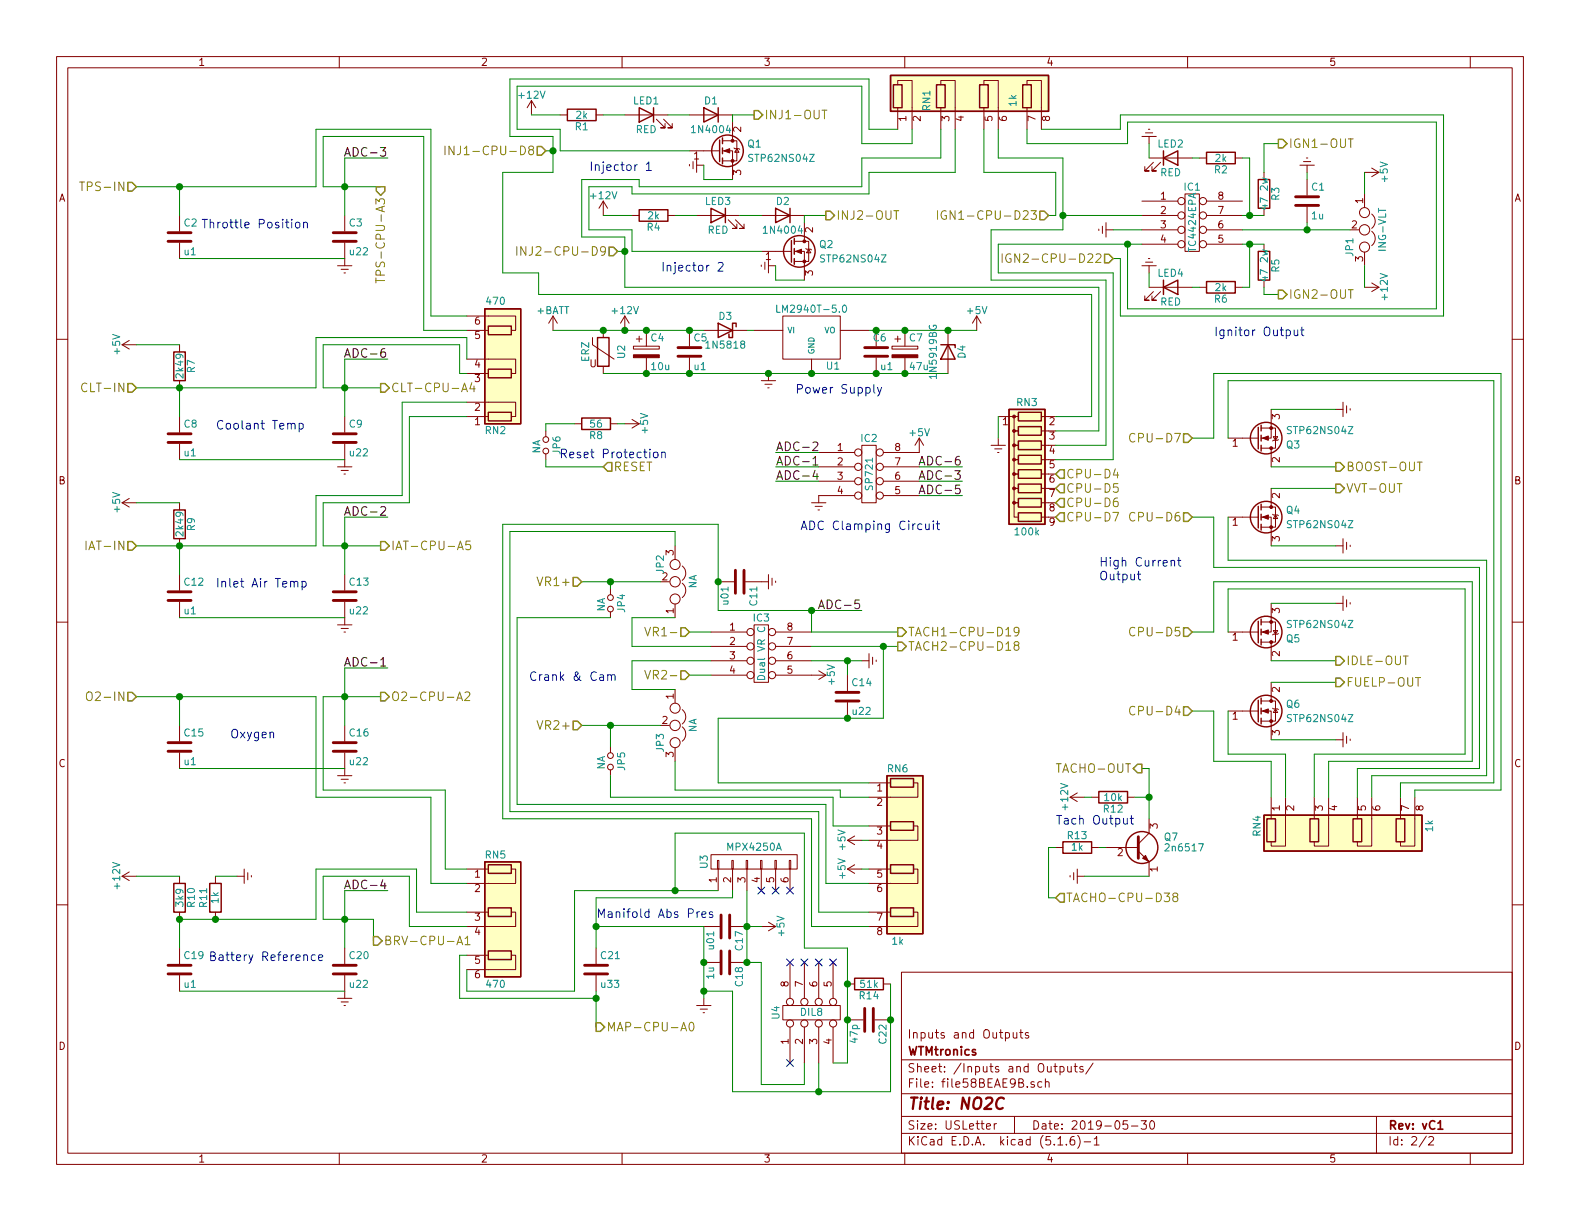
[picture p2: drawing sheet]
<svg xmlns="http://www.w3.org/2000/svg" width="279mm" height="216mm" viewBox="0 0 279 216" stroke-linecap="round" stroke-linejoin="round" font-family="sans-serif">
<g fill="none" stroke="#840000" stroke-width=".18">
<path d="M10 10h259.4v195.9h-259.4zM12 12h255.4v191.9h-255.4zM60 10v2M94 17.8l-.8 1.3M94 17.8v2.5M94 17.8l.7 1.3M110 10v2M158.7 15v-.8h2.6v8.7M158.7 19.1v3.8M160 10v2M166.4 15v-.8h2.5v8.7M166.4 19.1v3.8"/>
<path d="M174 15v-.8h2.5v8.7M174 19.1v3.8M181.6 15v-.8h2.5v8.7M181.6 19.1v3.8M210 10v2M260 10v2M31.7 38.1v2.8M61 38.1v2.8M99.1 20.3h1.2M105.4 20.3h1.3M106.7 35.6l-.8 1.2M106.7 35.6v2.5"/>
<path d="M106.7 35.6l.7 1.2M110.5 20.3h7.6M111.8 38.1h1.2M116.1 21.1l1.5 1.5h-.8h.8v-.8M117.3 21.1l1.6 1.5h-.8h.8v-.8M118.1 38.1h1.3M121.9 29.1v.2M121.9 20.3h7.6M121.9 26.7h5.4M122.6 28.6v1.2M123.2 29.2h1.3M123.2 27.9v2.6"/>
<path d="M123.2 38.1h7.6M127.8 26.7h1.7v5.1M127.8 24.9h2.5v3.5h-2.5M128.8 38.9l1.5 1.5h-.8h.8v-.8M129.5 21.6v3.3M129.8 26.2l.1 .1h.8l.1 .1M130 38.9l1.6 1.5h-.8h.8v-.8M130.3 26.3l.4 .6h-.8zM134.6 38.1h7.6M142.2 39.4v3.3M195.6 39.4v2.5M201.9 38.1h6.4"/>
<path d="M201.9 35.6h6.4M201.9 24.1h2.6M202.6 23.5h1.2M203.1 22.9h.2M203.2 24.1v1.3M203.2 27.9h7.6M204 28.7l-1.6 1.5h.8h-.8v-.7M205.2 28.7l-1.5 1.5h.8h-.8v-.7M209.5 34.3h2.6v10.2h-2.6zM212.1 27.9h1.3M213.4 38.1h6.3M213.4 35.6h6.3"/>
<path d="M218.4 27.9h1.3M223.5 30.5v1.3M223.5 36.8v1.3M229.9 29.2h2.5M230.5 28.6h1.3M231 27.9h.3M231.1 29.2v1.3M231.1 31.8v2.7M231.1 36.6v2.8M241.3 30.5h2.5M241.3 34.3v2.4M242.6 37.8a1.62 1.62 0 0 1 0 2.6"/>
<path d="M242.6 29.7l1.2 .8M243.8 30.5l-1.2 .7M10 60h2M31.7 42.9v2.8M59.7 47h2.5M60.3 47.6h1.3M60.8 48.3h.3M61 42.9v4.1M82.5 55.9h8.7v2.5h-.8M82.5 58.4h3.9M97.8 55.9l-.8 1.3M97.8 55.9v2.5"/>
<path d="M97.8 55.9l.8 1.3M104.8 59.7v1.3l3.8 2.5M106.7 58.4v1.3M110.5 55.9l-.8 1.3M110.5 55.9v2.5M110.5 55.9l.8 1.3M112.5 59.9h1M113 59.4v1.1M114.3 58.4v2.8M121.9 58.4v2.8M124.5 58.4h7.6M133.3 58.4h5.1"/>
<path d="M134.6 44.5h5.4M134.6 46.9v.2M135.3 46.4v1.2M135.9 47h1.3M135.9 45.7v2.6M138.4 55.9h10.2v7.6h-10.2zM140.5 44.5h1.7v5M140.5 42.7h2.5v3.5h-2.5M142.5 43.9l.1 .2h.8l.1 .1M143 44.1l.4 .6h-.8zM148.6 58.4h5.1M154.9 58.4v2.8"/>
<path d="M158.2 59.9h1.1M158.7 59.4v1.1M160 58.4v2.8M167.6 58.4v7.6M172.7 55.9l-.7 1.3M172.7 55.9v2.5M172.7 55.9l.8 1.3M194.3 40.5v.3M194.9 40v1.3M195.6 40.6h1.2M201.9 47h2.6M201.9 40.6h6.4"/>
<path d="M201.9 43.2h6.4M202.6 46.4h1.2M203.1 45.7h.2M203.2 47v1.3M203.2 50.8h7.6M204 51.6l-1.6 1.5h.8h-.8v-.8M205.2 51.6l-1.5 1.5h.8h-.8v-.8M212.1 50.8h1.3M213.4 40.6h6.3M213.4 43.2h6.3M218.4 50.8h1.3M223.5 43.2v1.3"/>
<path d="M223.5 49.5v1.3M241.3 50.8h2.5M241.3 44.6v2.4M242.6 40.9a1.62 1.62 0 0 1 0 2.5M242.6 50l1.2 .8M243.8 50.8l-1.2 .8M267.4 60h2M21.6 61l1.3 .7M21.6 61h2.5M22.9 60.2l-1.3 .8M31.7 61v1.2M31.7 67.3v1.3"/>
<path d="M31.7 73.7v2.8M31.7 78.5v2.8M61 73.7v2.8M61 78.5v4.1M82.5 71.1h8.7v2.6h-.8M82.5 63.5h8.7v2.5h-.8M82.5 73.7h3.9M82.5 66h3.9M96.5 76.2v1M101.6 74.9h1.3M106.7 64.8v1.2M107.9 74.9h1.3"/>
<path d="M110.5 74.9h2.5M111.8 74.2l1.2 .7M112 61.2h4.6v.5h-4.6zM113 74.9l-1.2 .8M114.3 63.2v2.8M121.9 63.2v2.8M134.6 67.3h2.6M135.3 67.9h1.2M135.8 68.6h.2M135.9 66v1.3M143.5 63.5v2.5M152.4 78.7h2.5v10.2h-2.5z"/>
<path d="M154.9 63.2v2.8M157.7 61.2h4.6v.5h-4.6zM160 63.2v2.8M162.6 77.5v2.5h-6.4M162.6 77.5l-.8 1.2M162.6 77.5l.7 1.2M175.3 78.7h2.5M175.9 79.4h1.3M176.5 77.5v1.2M176.5 73.7h2.6M180.1 73.7h-.8v2.5h.8h-.8v2.5h.8h-.8v2.6h.8h-.8v2.5h.8h-.8v2.6h.8h-.8v2.5h.8h-.8v2.5h.8M184.1 78.7h1.3"/>
<path d="M184.1 76.2h1.3M184.1 73.7h1.3M217.2 77.5h5.3M223 75.7h2.6v3.5h-2.6M224.8 72.4v5.1h-1.8M224.8 79.2v3.4M225.2 77.2h.7l-.3 .7zM226.1 77.7l-.2 .2h-.7l-.2 .1M236.2 72.4h1.3M237.5 71.1v2.6M238.1 71.8v1.2M238.8 72.3v.2"/>
<path d="M21.6 88.9h2.5M21.6 88.9l1.3 .8M22.9 88.1l-1.3 .8M31.7 88.9v1.3M31.7 95.3v1.2M59.7 82.6h2.5M60.3 83.2h1.3M60.8 83.8h.3M96.5 80.3v1M119.4 96.5v2.4M143.5 88.9h2.5M144.1 89.5h1.3"/>
<path d="M144.7 90.2h.2M144.8 80h6.3M144.8 82.6h6.3M144.8 85.1h6.3M151.1 87.6h-6.3v1.3M156.2 82.6h6.4M156.2 85.1h6.4M156.2 87.6h6.4M176.4 80h.3M184.1 88.9h1.3M184.1 91.4h1.3M184.1 83.8h1.3"/>
<path d="M184.1 81.3h1.3M184.1 86.4h1.3M217.2 91.4h5.3M223 91.4h1.8v5.1M223 89.7h2.6v3.5h-2.6M224.8 86.4v3.3M225 90.9l.2 .2h.7l.2 .1M225.6 91.1l.3 .6h-.7zM236.2 96.5h1.3M237.5 95.3v2.5M238.1 95.9v1.3M238.8 96.4v.2"/>
<path d="M10 110h2M31.7 101.6v2.8M31.7 106.4v2.8M59.7 110.5h2.5M60.3 111.1h1.3M60.8 111.8h.3M61 101.6v2.8M61 106.4v4.1M107.9 104.1v1.1M107.9 108.2v1M119.4 106.8v2.4M120.6 103.1a1.62 1.62 0 0 1 0 2.6"/>
<path d="M120.6 100.1a1.62 1.62 0 0 1 0 2.5M125.7 111.8h6.4M125.7 114.3h6.4M125.7 116.8h6.4M125.7 119.4h6.4M127 102.9h2.8M131.8 102.9h4.1M133.3 110.5h2.6v10.2h-2.6zM135.9 101.6v2.5M136.5 102.2v1.3M137.2 111.8h6.3M137.2 114.3h6.3"/>
<path d="M137.2 116.8h6.3M137.2 119.4h8.8M137.2 102.7v.3M144.8 118.6l1.2 .8M146 119.4l-1.2 .7M149.9 119.4v2.8M152.4 116.8h1.3M153.7 115.6v2.5M154.3 116.2v1.3M154.9 116.7v.3M217.2 111.8h5.3M223 110h2.6v3.5h-2.6"/>
<path d="M224.8 106.7v5.1h-1.8M224.8 113.5v3.3M225.2 111.5h.7l-.3 .6zM226.1 112l-.2 .1h-.7l-.2 .2M236.2 106.7h1.3M237.5 105.4v2.6M238.1 106v1.3M238.8 106.6v.2M267.4 110h2M31.7 128.3v2.8M31.7 133.1v2.8M59.7 137.2h2.5"/>
<path d="M60.3 137.8h1.3M60.8 138.4h.3M61 128.3v2.8M61 133.1v4.1M107.9 132.1v1M107.9 136.1v1.1M119.4 121.9v2.4M119.4 132.2v2.4M120.6 125.5a1.62 1.62 0 0 1 0 2.5M120.6 128.5a1.62 1.62 0 0 1 0 2.6M149.9 124.2v2.8M153.7 138.4h3.8"/>
<path d="M161.5 138.4h.8v2.6h-8.6M217.2 125.7h5.3M223 125.7h1.8v5.1M223 124h2.6v3.5h-2.6M224.8 120.7v3.3M225 125.2l.2 .1h.7l.2 .2M225.6 125.3l.3 .7h-.7zM236.2 130.8h1.3M237.5 129.5v2.6M238.1 130.2v1.2M238.8 130.7v.2M10 160h2"/>
<path d="M21.6 154.9h2.5M21.6 154.9l1.3 .8M22.9 154.2l-1.3 .7M31.7 154.9v1.3M38.1 154.9v1.3M41.9 154.9h1.3M43.2 153.7v2.5M43.8 154.3v1.3M44.4 154.8v.3M82.5 153.7h3.9M90.4 153.7h.8v2.5h-8.7M125.7 151.1h15.3v2.6h-15.3z"/>
<path d="M126.9 152.1h.2v1.6h-.2zM127 153.7v3.8M129.4 152.1h.3v1.6h-.3zM129.5 153.7v3.8M132 152.1h.2v1.6h-.2zM132.1 153.7v3.8M134.5 152.1h.2v1.6h-.2zM134.6 153.7v3.8M137 152.1h.3v1.6h-.3zM137.2 153.7v3.8M139.6 152.1h.2v1.6h-.2zM139.7 153.7v3.8"/>
<path d="M149.9 153.7l1.2 .7M149.9 153.7h2.5M149.9 148.6l1.2 .8M149.9 148.6h2.5M151.1 152.9l-1.2 .8M151.1 147.8l-1.2 .8M153.7 153.7h3.8M153.7 146.1h3.8M161.5 146.1h.8v2.5h-8.6M161.5 153.7h.8v2.5h-8.6M186.7 149.9h1.3M189.2 141h2.6"/>
<path d="M189.2 154.8v.3M189.2 141l1.3 .7M189.9 154.3v1.3M190.5 154.9h1.3M190.5 153.7v2.5M190.5 140.2l-1.3 .8M193 141h1.3M193 149.9h1.3M195.6 149.9h5.7M199.4 141h1.3M201.3 150.5l1.9 1.9v2.5M202.6 151.8l.5 .5"/>
<path d="M203.2 144.8v2.5l-1.9 1.9M224.8 141v3.8M227.3 141v8.6h-2.5v-.8M232.4 141v3.8M234.9 141v8.6h-2.5v-.8M240 141v3.8M242.6 141v8.6h-2.6v-.8M247.6 141v3.8M250.2 141v8.6h-2.6v-.8M267.4 160h2M31.7 161.3v1.3M31.7 167.6v2.8"/>
<path d="M31.7 172.5v2.8M38.1 161.3v1.3M59.7 176.5h2.5M60.3 177.2h1.3M60.8 177.8h.3M61 167.6v2.8M61 172.5v4M82.5 161.3h3.9M82.5 168.9h3.9M90.4 161.3h.8v2.5h-8.7M90.4 168.9h.8v2.6h-8.7M105.4 167.6v2.8"/>
<path d="M105.4 172.5v2.8M123.2 177.8h2.5M123.8 178.4h1.3M124.3 179.1h.3M124.5 163.8h2.8M124.5 170.2h2.8M124.5 176.5v1.3M129.3 163.8h2.8M129.3 170.2h2.8M134.6 163.8h2.6M135.9 163.1l1.3 .7M137.2 163.8l-1.3 .8"/>
<path d="M138.4 177.8h10.2v2.5h-10.2zM139.7 170.2v6.3M142.2 170.2v6.3M144.8 170.2v6.3M147.3 170.2v6.3M149.9 174h1.2M153.7 161.3h3.8M156.2 174h1.3M159.4 171.9h108v32h-108zM161.5 161.3h.8v2.5h-8.6M139.7 181.6v6.4M142.2 181.6v6.4"/>
<path d="M144.8 181.6v6.4M147.3 181.6v6.4M149.9 180.3h2.8M154.7 180.3h2.8M159.4 197.4h108M159.4 193.4h108M159.4 187.4h108M174.4 199.2l.8-.2-.1-.2-.4-.1-.3 .2 .1 .7h.6M175.8 198.7v1M176.2 198.7l-.3 .1-.1 .2M179.2 182.6v.9l.4 .1 .2-.2M179.4 197.4v3"/>
<path d="M179.8 182.6v1M180.3 182.6h.6M180.5 182.1v1.3l.4 .2M181.9 182.7l-.4-.1-.2 .2 .1 .2 .5 .1v.4h-.6M182.9 191.3a.37 .37 0 0 0-.6 .2l.1 .2 .5 .1 .1 .2-.3 .3-.4-.1M184.2 191.3h-.4l-.3 .2 .1 .6 .2 .2 .4-.1M184.9 191.4v-.1a.37 .37 0 0 1 .6 .2v.8M184.9 190.8v1.5M186.4 188.6h.5M186.6 188.1v1.3l.3 .2M187.5 188.6h.4l.3 .2-.1 .6-.2 .2-.4-.1M187.5 188.6v1.5"/>
<path d="M188.8 188.6l.1 .9 .3 .1 .2-.2M189.4 188.6v1M189.9 188.6h.6M190.1 188.1v1.3l.4 .2M191.5 188.6a.37 .37 0 0 0-.6 .2l.1 .2 .5 .1 .1 .2-.2 .3-.5-.1M193.3 188l-1.3 1.9M199.4 198.2h-.7l-.1 .7 .2-.1h.5l.1 .2v.5l-.2 .2-.6-.2M200.1 199.1h1.1M201.8 198.2h.9l-.5 .6 .5 .1v.6l-.3 .2-.6-.2M203.5 198.2h.2a.8 .8 0 0 1 .5 .7 .8 .8 0 0 1-.5 .8 1 1 0 0 1-.2-1.5zM243.4 197.4v6.5M60 203.9v2"/>
<path d="M110 203.9v2M159.4 200.4h108M160 203.9v2M187.1 202.5h.8M188.6 202.3v.2M189.9 201a.59 .59 0 0 0-.7 .6v.6l.2 .2 .4 .1 .2-.2 .1-.5-.2-.2-.4-.1-.3 .3M190.6 200.8a1.71 1.71 0 0 1 0 2.2M191.7 201.9h1.2M193.5 201.4l.4-.4v1.5M193.5 202.5h.9M210 203.9v2M252.2 200.9l-1.2 1.9"/>
<path d="M252.7 201.1l.2-.1h.3l.3 .4-.9 1.1h.9M260 203.9v2"/>
<circle cx="208.9" cy="35.6" r=".63"/>
<circle cx="208.9" cy="38.1" r=".63"/>
<circle cx="212.7" cy="38.1" r=".63"/>
<circle cx="212.7" cy="35.6" r=".63"/>
<circle cx="241.3" cy="37.6" r=".89"/>
<circle cx="208.9" cy="40.6" r=".63"/>
<circle cx="208.9" cy="43.2" r=".63"/>
<circle cx="212.7" cy="43.2" r=".63"/>
<circle cx="212.7" cy="40.6" r=".63"/>
<circle cx="241.3" cy="40.6" r=".91"/>
<circle cx="241.3" cy="43.7" r=".89"/>
<circle cx="96.5" cy="79.8" r=".51"/>
<circle cx="96.5" cy="77.7" r=".51"/>
<circle cx="119.4" cy="99.8" r=".89"/>
<circle cx="151.8" cy="85.1" r=".63"/>
<circle cx="151.8" cy="87.6" r=".63"/>
<circle cx="151.8" cy="80" r=".63"/>
<circle cx="151.8" cy="82.5" r=".63"/>
<circle cx="155.6" cy="87.6" r=".63"/>
<circle cx="155.6" cy="82.5" r=".63"/>
<circle cx="155.6" cy="80" r=".63"/>
<circle cx="155.6" cy="85.1" r=".63"/>
<circle cx="108" cy="105.7" r=".51"/>
<circle cx="108" cy="107.7" r=".51"/>
<circle cx="119.4" cy="102.9" r=".91"/>
<circle cx="119.4" cy="105.9" r=".89"/>
<circle cx="132.7" cy="111.8" r=".63"/>
<circle cx="132.7" cy="116.8" r=".63"/>
<circle cx="132.7" cy="119.4" r=".63"/>
<circle cx="132.7" cy="114.3" r=".63"/>
<circle cx="136.5" cy="111.8" r=".63"/>
<circle cx="136.5" cy="114.3" r=".63"/>
<circle cx="136.5" cy="116.8" r=".63"/>
<circle cx="136.5" cy="119.4" r=".63"/>
<circle cx="108" cy="133.6" r=".51"/>
<circle cx="108" cy="135.6" r=".51"/>
<circle cx="119.4" cy="128.3" r=".91"/>
<circle cx="119.4" cy="131.3" r=".89"/>
<circle cx="119.4" cy="125.2" r=".89"/>
<circle cx="139.7" cy="177.2" r=".63"/>
<circle cx="142.2" cy="177.2" r=".63"/>
<circle cx="144.8" cy="177.2" r=".63"/>
<circle cx="147.3" cy="177.2" r=".63"/>
<circle cx="139.7" cy="181" r=".63"/>
<circle cx="142.2" cy="181" r=".63"/>
<circle cx="144.8" cy="181" r=".63"/>
<circle cx="147.3" cy="181" r=".63"/>
</g>
<path d="M254.3 198.6l.4-.4v1.5M254.3 199.7h.8" fill="none" stroke="#840000" stroke-width=".3"/>
<path d="M177.5 194.3a.88 .88 0 0 0-1 0 .88 .88 0 0 0-.4 .9 .71 .71 0 0 0 .4 .8 .71 .71 0 0 0 .8-.1" fill="none" stroke="#840000" stroke-width=".41"/>
<g fill="#ffffc2" stroke="#ffffc2" stroke-width=".18">
<path d="M157.5 13.3h27.9v6.4h-27.9z"/>
<path d="M223.5 144.1h28v6.4h-28z"/>
<path d="M178.4 72.4h6.4v20.3h-6.4z"/>
<path d="M156.8 137.2h6.4v27.9h-6.4z"/>
<path d="M85.7 152.4h6.4v20.3h-6.4z"/>
<path d="M85.7 54.6h6.4v20.3h-6.4z"/>
</g>
<g fill="none" stroke="#840000" stroke-width=".25">
<path d="M100.3 19.3h5.1v2h-5.1zM113 19.1l2.6 1.2-2.6 1.3zM115.6 19.1v2.5M124.5 19.1l2.5 1.2-2.5 1.3zM127 19.1v2.5M157.5 13.3h27.9v6.4h-27.9zM158 15h1.5v4.1h-1.5zM165.6 15h1.5v4.1h-1.5zM173.2 15h1.6v4.1h-1.6zM180.8 15h1.6v4.1h-1.6zM113 37.1h5.1v2h-5.1zM125.7 36.8l2.6 1.3-2.6 1.3z"/>
<path d="M127.3 24.8v3.8M127.8 24.4v1M127.8 26.2v1M127.8 27.9v1.1M128.3 36.8v2.6M137.2 36.8l2.5 1.3-2.5 1.3zM139.7 36.8v2.6M205.7 27.9l2.6-1.2v2.5zM205.7 26.7v2.5M213.4 26.9h5v2.1h-5zM222.5 31.8h2v5h-2zM85.7 54.6h6.4v20.3h-6.4z"/>
<path d="M86.4 57.7h4v1.5h-4zM105.7 59.7h2v5.1h-2zM127 57.2l2.5 1.2-2.5 1.3zM130.2 57.8v-.6h-.7v2.5h-.6v-.6M140 42.5v3.9M140.5 42.2v1M140.5 43.9v1.1M140.5 45.7v1M205.7 50.8l2.6-1.3v2.6zM205.7 49.5v2.6M213.4 49.8h5v2h-5zM222.5 44.5h2v5h-2z"/>
<path d="M30.7 62.2h2.1v5.1h-2.1zM86.4 65.3h4v1.5h-4zM86.4 72.9h4v1.5h-4zM102.9 73.9h5v2h-5zM166.4 61h2.5v.5M167.6 61l1.3 2.5h-2.5zM178.4 72.4h6.4v20.3h-6.4zM180.1 78h4v1.5h-4zM180.1 75.4h4v1.6h-4zM180.1 72.9h4v1.5h-4zM222.5 75.6v3.8M223 75.2v1"/>
<path d="M223 77v1M223 78.7v1.1M30.7 90.2h2.1v5.1h-2.1zM180.1 80.5h4v1.5h-4zM180.1 83.1h4v1.5h-4zM180.1 88.1h4v1.6h-4zM180.1 90.7h4v1.5h-4zM180.1 85.6h4v1.5h-4zM222.5 89.5v3.8M223 89.2v1M223 90.9v1M223 92.7v1"/>
<path d="M222.5 109.9v3.8M223 109.5v1M223 111.3v1M223 113v1M156.8 137.2h6.4v27.9h-6.4zM157.5 137.7h4v1.5h-4zM194.3 140h5.1v2h-5.1zM222.5 123.8v3.8M223 123.4v1.1M223 125.2v1M223 127v1M30.7 156.2h2.1v5.1h-2.1z"/>
<path d="M37.1 156.2h2v5.1h-2zM85.7 152.4h6.4v20.3h-6.4zM86.4 152.9h4v1.5h-4zM157.5 145.3h4v1.5h-4zM157.5 152.9h4v1.5h-4zM188 148.8h5v2.1h-5zM223.5 144.1h28v6.4h-28zM224 144.8h1.6v4h-1.6zM231.6 144.8h1.6v4h-1.6zM239.3 144.8h1.5v4h-1.5zM246.9 144.8h1.5v4h-1.5zM86.4 160.5h4v1.6h-4z"/>
<path d="M86.4 168.1h4v1.6h-4zM151.1 173h5.1v2h-5.1zM157.5 160.5h4v1.6h-4z"/>
<circle cx="128.7" cy="26.7" r="2.79"/>
<circle cx="141.4" cy="44.4" r="2.79"/>
<circle cx="223.9" cy="77.5" r="2.79"/>
<circle cx="223.9" cy="91.4" r="2.79"/>
<circle cx="223.9" cy="111.8" r="2.79"/>
<circle cx="223.9" cy="125.7" r="2.79"/>
<circle cx="201.9" cy="149.9" r="2.82"/>
</g>
<g fill="#840000" stroke="#840000" stroke-width=".18">
<path d="M128 26.7l1-.4v.8z"/>
<path d="M140.7 44.5l1-.4v.7z"/>
<path d="M157.7 62.7h4.6v.5h-4.6z"/>
<path d="M112 62.7h4.6v.5h-4.6z"/>
<path d="M202.1 151.8l.5-.5 .5 1z"/>
<path d="M223.3 125.7l1-.4v.8z"/>
<path d="M223.3 111.8l1-.4v.7z"/>
<path d="M223.3 91.4l1-.3v.7z"/>
<path d="M223.3 77.5l1-.4v.8z"/>
<circle cx="129.5" cy="28.4" r=".25"/>
<circle cx="129.5" cy="24.9" r=".25"/>
<circle cx="142.2" cy="46.2" r=".25"/>
<circle cx="142.2" cy="42.7" r=".25"/>
<circle cx="224.8" cy="127.5" r=".25"/>
<circle cx="224.8" cy="124" r=".25"/>
<circle cx="224.8" cy="110" r=".25"/>
<circle cx="224.8" cy="113.5" r=".25"/>
<circle cx="224.8" cy="93.2" r=".25"/>
<circle cx="224.8" cy="89.7" r=".25"/>
<circle cx="224.8" cy="75.7" r=".25"/>
<circle cx="224.8" cy="79.2" r=".25"/>
<circle cx="179.3" cy="81.3" r=".25"/>
<circle cx="179.3" cy="78.7" r=".25"/>
<circle cx="179.3" cy="76.2" r=".25"/>
<circle cx="179.3" cy="73.7" r=".25"/>
<circle cx="179.3" cy="83.8" r=".25"/>
<circle cx="179.3" cy="86.4" r=".25"/>
<circle cx="179.3" cy="88.9" r=".25"/>
</g>
<path d="M137.4 53.9v1.3h.6M149.1 54.1l.2-.2a.67 .67 0 0 1 .4 .7 .67 .67 0 0 1-.4 .6l-.3-.2v-.3zM134.1 110.9a.6 .6 0 0 0 .4 .8 .6 .6 0 0 0 .7-.5l-.1-.3" fill="none" stroke="#008484" stroke-width=".18"/>
<g fill="none" stroke="#840000" stroke-width=".51">
<path d="M229.1 36.3h4.1M229.1 34.8h4.1M29.7 42.7h4.1M29.7 41.1h4.1M58.9 42.7h4.1M58.9 41.1h4.1M29.7 78.2h4.1M29.7 76.7h4.1M58.9 78.2h4.1M58.9 76.7h4.1M119.9 63h4.1M119.9 61.5h4.1"/>
<path d="M152.9 63h4.1M152.9 61.5h4.1M29.7 106.2h4.1M29.7 104.6h4.1M58.9 106.2h4.1M58.9 104.6h4.1M130 100.8v4.1M131.6 100.8v4.1M29.7 132.8h4.1M29.7 131.3h4.1M58.9 132.8h4.1M58.9 131.3h4.1"/>
<path d="M147.8 124h4.1M147.8 122.4h4.1M201.3 148v3.8M29.7 172.2h4.1M29.7 170.7h4.1M58.9 172.2h4.1M58.9 170.7h4.1M103.4 172.2h4M103.4 170.7h4M127.5 161.8v4.1M127.5 168.1v4.1M129 161.8v4.1"/>
<path d="M129 168.1v4.1M152.9 178.3v4.1M154.4 178.3v4.1"/>
</g>
<g fill="none" stroke="#008400" stroke-width=".18">
<path d="M24.1 33h31.8v-10.1h20.3v33h6.3M31.7 33v5.1M67.3 33h-10.2v-8.9h17.8v34.3h7.6M68.6 27.9h-7.6v10.2M94 20.3h5.1M96.5 26.7h1.3M106.7 38.1h5.1M106.7 20.3h3.8M118.1 20.3h3.8M119.4 38.1h3.8M124.5 29.2v2.6h5M130.8 38.1h3.8"/>
<path d="M133.3 20.3h-3.8v1.3M146 38.1h-3.8v1.3M158.7 22.9h-5v-8.9h-63.5v10.1h7.6v6.4h-8.9v17.8h6.3v3.8h97.8v21.6h-6.3M161.3 22.9v2.5h-8.9v-10.2h-61v7.7h7.7v3.8h22.8M166.4 22.9v5h-14v5.1h-39.4v-1.2h-10.1v10.1h7.6v8.9h83.8v25.4h-7.6M168.9 22.9v7.6h-15.2v3.8h-41.9v-1.3h-7.7v7.6h7.7v3.9h22.8M174 22.9v7.6h12.7v7.6h-1.3M176.5 22.9v5h11.5v12.7h-12.7v8.9h20.3v29.2h-8.9M181.6 22.9v2.5h17.8v-3.8h54.6v33h-54.6v-11.4M184.1 22.9h14v-2.6h57.2v35.6h-57.2v-10.2h-1.3M188 38.1h13.9M203.2 25.4v2.5"/>
<path d="M210.8 27.9h1.3M219.7 27.9h1.3v10.2M219.7 38.1h3.8M226.1 25.4h-2.6v5.1M231.1 30.5v1.3M231.1 39.4v1.2M241.3 30.5v3.8M31.7 45.7h29.3M97.8 58.4h26.7M109.2 44.5h1.3M132.1 58.4h1.2M137.2 47v2.5h5"/>
<path d="M153.7 58.4h19M196.8 40.6h5.1M201.9 43.2h-25.4v5.1h20.3v33h-10.1M203.2 48.3v2.5M210.8 50.8h1.3M219.7 40.6h19.1M219.7 43.2h3.8M221 43.2v7.6h-1.3M223.5 50.8v1.3h2.6M241.3 47v3.8M24.1 61h7.6M31.7 68.6v5.1"/>
<path d="M68.6 63.5h-7.6v10.2M82.5 66h-1.2v-5h-24.2v7.6h10.2M82.5 71.1h-11.4v16.5h-15.2v8.9h-31.8M82.5 73.7h-10.1v15.2h-15.3v7.6h10.2M82.5 63.5v-3.8h-26.6v8.9h-31.8M101.6 74.9h-5.1v1.3M106.7 66h60.9M109.2 74.9h1.3M176.5 73.7v3.8M210.8 77.5h3.8v-11.5h50.8v73.7h-15.2v1.3M217.2 77.5v-10.2h47v71.1h-16.6v2.6M224.8 72.4h11.4"/>
<path d="M24.1 88.9h7.6M31.7 81.3h29.3M31.7 96.5v5.1M68.6 91.4h-7.6v10.2M96.5 81.3v1.3h10.2M119.4 96.5v-2.5h-29.2v49.5h54.6v17.8h8.9M137.2 82.6h7.6M137.2 85.1h7.6M137.2 80h7.6M162.6 82.6h7.6M162.6 85.1h7.6M162.6 87.6h7.6"/>
<path d="M210.8 91.4h3.8v8.9h47v35.6h-21.6v5.1M217.2 91.4v7.7h45.7v38.1h-20.3v3.8M224.8 82.6h11.4M224.8 96.5h11.4M224.8 86.4h11.4M31.7 109.2h29.3M68.6 118.1h-7.6v10.2M102.9 102.9h13.9M107.9 102.9v1.2M107.9 109.2h-16.5v33h54.6v14h7.7M119.4 109.2h-7.6v5.1h13.9M121.9 111.8h3.8"/>
<path d="M121.9 119.4h3.8M125.7 116.8h-13.9v5.1h7.6M143.5 108v3.8h15.2M143.5 116.8h8.9M143.5 114.3h15.2M149.9 116.8v2.6M152.4 108h-25.4v-15.3h-38.1v52.1h54.6v19h10.2M156.2 114.3v12.7h-29.2v11.4h26.7M210.8 111.8h3.8v-8.9h45.7v31.7h-25.4v6.4M217.2 111.8v-7.7h41.9v29.3h-26.7v7.6M224.8 116.8h11.4M224.8 106.7h11.4"/>
<path d="M24.1 123.2h31.8v17.8h20.3v15.2h6.3M31.7 135.9h29.3M31.7 123.2v5.1M67.3 123.2h-10.2v16.5h21.6v14h3.8M102.9 128.3h13.9M107.9 137.2v3.8h39.4v5.1h6.4M107.9 128.3v3.8M119.4 134.6v5.1h29.2v1.3h5.1M201.9 135.9h1.3v8.9M210.8 125.7h3.8v8.9h10.2v6.4M217.2 125.7v7.7h10.1v7.6M224.8 120.7h11.4"/>
<path d="M224.8 130.8h11.4M24.1 154.9h7.6M38.1 154.9h3.8M68.6 157.5h-7.6v10.1M119.4 157.5v-10.2h22.8v20.3h7.7v20.4h-2.6M127 157.5h-25.4v17.8h-19.1v-3.8M129.5 157.5v1.3h-24.1v8.8M132.1 157.5v12.7h2.5v21.6h7.6v-3.8M152.4 148.6h1.3M152.4 153.7h1.3M186.7 149.9h-1.3v8.9h1.3M191.8 141h1.2"/>
<path d="M191.8 154.9h11.4M194.3 149.9h1.3M200.7 141h2.5M31.7 175.3h29.3M82.5 161.3h-8.8v-7.6h-17.8v8.9h-24.2v5M82.5 163.8h-10.1v-8.9h-15.3v7.7h8.9v3.8M82.5 168.9h-1.2v7.6h24.1M105.4 175.3v6.3M105.4 163.8h19.1v12.7M132.1 163.8h2.5M157.5 174v19h-28v-17.7h-5M144.8 188v5"/>
</g>
<g fill="none" stroke="#848400" stroke-width=".18">
<path d="M145.4 19.5h.8M145.8 19.5v1.5M14.1 32.2h.8M14.5 32.2v1.5M78.7 25.8v1.6M80.3 25.8v1.6l-.9-1.6v1.6M81.4 25.8v1.1a.47 .47 0 0 1-.5 .5M158.1 37.3h.8M158.5 37.3v1.5M165.8 37.3v1.5M167.3 37.3a.71 .71 0 0 0-.9 .7 .71 .71 0 0 0 .9 .7l.1-.6h-.3M168.9 37.3v1.5l-.9-1.5v1.5"/>
<path d="M238.4 24.6h.9M238.9 24.6v1.5M66.5 49.1v.9M66.5 49.6h1.5M67.3 48.6l-.1-.7-.2-.1-.4 .1-.1 .2v.5h1.5M91.4 43.6v1.5M93 43.6v1.5l-.9-1.5v1.5M94.1 43.6v1.1a.47 .47 0 0 1-.5 .4M177.2 44.9v1.5M178.7 45a.71 .71 0 0 0-.9 .6 .71 .71 0 0 0 .9 .7l.1-.6h-.3M180.3 44.9v1.5l-.8-1.5v1.5M238.4 51.2h.9"/>
<path d="M238.9 51.2v1.6M15.4 67.9a.62 .62 0 0 0-.8 0 .62 .62 0 0 0-.2 .7 .56 .56 0 0 0 .3 .6 .56 .56 0 0 0 .7-.1M81.6 69.3l.5-1.6 .6 1.6M81.8 68.8h.7M83.4 67.7l-.3 1.1h.9M83.8 68.2v1.1M200.7 76.8a.62 .62 0 0 0-.8 0 .62 .62 0 0 0-.2 .7 .56 .56 0 0 0 .3 .6 .56 .56 0 0 0 .7-.1M15.2 95.7v1.5M80.9 97.2l.5-1.5 .5 1.5M81.1 96.8h.7M83.2 95.7h-.8v.7l.2-.1h.5l.1 .2v.6l-.3 .1h-.3l-.2-.1M196.8 90.6h1l-.6 1.5"/>
<path d="M197.2 82.9l-.3 1.1h.9M197.6 88.1a.62 .62 0 0 0-.7 .6l.1 .7a.48 .48 0 0 0 .7 0v-.5l-.1-.2-.4-.1-.3 .3M197.6 83.5v1M197.7 85.5h-.7l-.1 .7 .2-.1 .5 .1 .1 .2v.5l-.2 .1h-.4l-.2-.1M200.7 90.7a.62 .62 0 0 0-.8 0 .62 .62 0 0 0-.2 .8 .56 .56 0 0 0 .3 .6 .56 .56 0 0 0 .7-.1M250.6 81.7h.9M95 102l.5 1.6 .5-1.6M114 118.5l.5 1.6 .5-1.6M114 110.9l.5 1.5 .5-1.5M177.9 111.4l.4-.5v1.5M177.9 113.9l.4-.4v1.5M177.9 112.4h.8"/>
<path d="M177.9 115h.8M179.6 114.1l-.3-.3 .1-.2 .2-.1 .5 .1v.4l-.6 .2-.2 .2 .2 .5h.5a.48 .48 0 0 0-.1-.8M180.2 111.6l-.3 .3-.4-.1-.2-.2 .2-.6 .4-.1 .2 .1a1.06 1.06 0 0 1-.3 1.4h-.3M200.7 111a.62 .62 0 0 0-.8 .1 .62 .62 0 0 0-.2 .7 .56 .56 0 0 0 .3 .6 .56 .56 0 0 0 .7-.1M248.2 116h.8M250.3 119.8h.9M250.8 119.8v1.5M15.4 122.6a.53 .53 0 0 1 .8 0 1.04 1.04 0 0 1-.2 1.3 .53 .53 0 0 1-.7-.5zM80.8 123.9l.5-1.5 .5 1.5M80.9 123.4h.7M82.2 122.5l.6-.1 .2 .1 .1 .3-1 1.1h1M95 127.4l.5 1.6 .5-1.6"/>
<path d="M200.7 125a.62 .62 0 0 0-.8 0 .62 .62 0 0 0-.2 .8 .56 .56 0 0 0 .3 .5 .56 .56 0 0 0 .7 0M205.9 157.9h.9l-.5 .6 .5 .1v.7l-.3 .1h-.4l-.2-.1M207.7 158.5l-.3-.2 .1-.3 .2-.1 .5 .1 .1 .3-.2 .2-.6 .1a.48 .48 0 0 0 0 .8 .48 .48 0 0 0 .7-.1 .48 .48 0 0 0-.1-.7l-.1-.1M80.8 167.1l.5-1.6 .5 1.6M80.9 166.6h.8M82.2 166l.5-.5v1.6M82.2 167.1h.9M120.4 182.3l.5-1.5 .5 1.5M120.5 181.9h.8M122 180.9l.2-.1a.81 .81 0 0 1 .4 1.3l-.2 .2a.84 .84 0 0 1-.4-1.4z"/>
</g>
<g fill="none" stroke="#848400" stroke-width=".25">
<path d="M133.3 19.6h.8l.8 .7-.8 .8h-.8zM22.6 32.3h.8l.7 .7-.7 .8h-.8zM66.5 33h1.6v.8l-.8 .7-.8-.7zM95 25.9h.8l.7 .8-.7 .7h-.8zM146 37.3h.8l.8 .8-.8 .8h-.8zM183.9 37.3h.8l.7 .8-.7 .8h-.8zM226.1 24.6h.7l.8 .8-.8 .8h-.7zM107.7 43.7h.8l.7 .8-.7 .7h-.8zM195.3 45h.8l.7 .7-.7 .8h-.8zM226.1 51.3h.7l.8 .8-.8 .7h-.7zM22.6 67.8h.8l.7 .8-.7 .7h-.8zM67.3 67.8h.8l.7 .8-.7 .7h-.8z"/>
<path d="M209.3 76.7h.8l.7 .8-.7 .7h-.8zM22.6 95.8h.8l.7 .7-.7 .8h-.8zM67.3 95.8h.8l.7 .7-.7 .8h-.8zM107.4 81.8h.8v1.5h-.8l-.7-.7zM186.7 91.4l.8-.7h.7v1.5h-.7zM186.7 83.8l.8-.7h.7v1.5h-.7zM187.5 88.1h.7v1.6h-.7l-.8-.8zM187.5 85.6h.7v1.5h-.7l-.8-.7zM209.3 90.7h.8l.7 .7-.7 .8h-.8zM236.2 81.8h.8l.7 .8-.7 .7h-.8zM236.2 85.6h.8l.7 .8-.7 .7h-.8zM101.3 102.1h.8l.8 .8-.8 .7h-.8z"/>
<path d="M120.4 118.6h.8l.7 .8-.7 .7h-.8zM120.4 111h.8l.7 .8-.7 .7h-.8zM158.7 111h.8l.8 .8-.8 .7h-.8zM158.7 113.5h.8l.8 .8-.8 .8h-.8zM209.3 111h.8l.7 .8-.7 .7h-.8zM236.2 116.1h.8l.7 .7-.7 .8h-.8zM236.2 119.9h.8l.7 .8-.7 .7h-.8zM22.6 122.4h.8l.7 .8-.7 .8h-.8zM67.3 122.4h.8l.7 .8-.7 .8h-.8zM101.3 127.5h.8l.8 .8-.8 .7h-.8zM201.2 135.1h.7v1.6h-.7l-.8-.8zM209.3 125h.8l.7 .7-.7 .8h-.8z"/>
<path d="M187.5 158h.7v1.5h-.7l-.8-.7zM66 165.6h.8l.8 .8-.8 .7h-.8zM105.4 180.8h.8l.7 .8-.7 .8h-.8z"/>
</g>
<g fill="none" stroke="#000" stroke-width=".18">
<path d="M60.9 27.6l.5-1.5 .6 1.5M61.1 27.2h.7M60.9 63.2l.5-1.6 .6 1.6M61.1 62.7h.7M143.8 78.3l.5-.1 .3 .1v.3l-.9 1.1h.9M60.9 91.1l.5-1.5 .6 1.5M61.1 90.7h.7M143.8 81.1l.4-.4v1.5M143.8 82.2h.8M144.1 83.2l-.3 1.1h.9M144.5 83.7v1.1M162.5 84.8l.5-1.6 .6 1.6"/>
<path d="M162.5 82.2l.5-1.5 .6 1.5M162.5 87.3l.5-1.5 .6 1.5M162.7 84.3h.7M162.7 81.8h.7M162.7 86.9h.7M60.9 117.8l.5-1.5 .6 1.5M61.1 117.3h.7M144.8 107.6l.5-1.5 .5 1.5M144.9 107.2h.7M60.9 157.1l.5-1.5 .6 1.5M61.1 156.7h.7"/>
</g>
<g fill="none" stroke="#0000c2" stroke-width=".18">
<path d="M51.6 38.8v.1M51.6 39.3v1M52.3 39.4l.2-.1 .5 .1v.6l-.1 .2-.4 .1-.2-.1zM53.7 39.4h.1a.37 .37 0 0 1 .6 .1v.8M53.7 39.3v1M114.3 29.1l.4-.5v1.5M114.3 30.1h.9M127 46.5l.6-.1 .2 .1 .1 .3-1 1.1h1M227.5 58.4l.4-.1 .3 .3v.5l-.2 .2h-.5M228.9 58.3v1l.4 .1 .2-.2M229.5 58.3v1.1M230 58.3h.6"/>
<path d="M230.2 57.8v1.3l.4 .3M51.5 75.1a.36 .36 0 0 1 .3-.3 .36 .36 0 0 1 .4 .3v.8M52.9 74.9h.4l.3 .2v.5l-.1 .2h-.6M52.9 74.9v1.5M141 68.8l.8-.1 .1-.2-.1-.4-.2-.1h-.6v1.5M99.3 80.2l.7-.1 .2-.2-.1-.3-.2-.2h-.6v1.5M99.7 80.2l.5 .7M117 80.1l.2-.2 .4 .1 .1 .9M141.7 93.6l.5-1.5 .5 1.5M141.8 93.2h.7M143.2 92.1a.77 .77 0 0 1 .9 .8 .77 .77 0 0 1-.9 .7zM165.6 92.6h.5"/>
<path d="M165.8 92.1v1.3v.2h.3M207.1 99.2l.2-.1 .3 .1 .1 .9M207.1 99.1v1M208.2 99.1h.6M208.5 98.6v1.3l.3 .2M51.4 102.9l.2-.1 .3 .1 .1 .9M52 103a.36 .36 0 0 1 .3-.2 .36 .36 0 0 1 .4 .2v.8M53.4 102.9l.4-.1 .3 .3v.4l-.1 .2h-.6M53.4 102.8v1.5M94.8 118.9a.62 .62 0 0 0-.8 0 .62 .62 0 0 0-.2 .8 .56 .56 0 0 0 .3 .5 .56 .56 0 0 0 .7 0M201.1 101.5h.6M201.3 101v1.3l.4 .2"/>
<path d="M186.9 144.2h.8M187.3 144.2v1.5M55.8 168.9l-.5-.1-.3 .3v.4l.2 .3h.6M56.3 169.3l.8-.1-.1-.3-.4-.1-.3 .2 .1 .8h.6M123.7 161.2l-.3 .1-.1 .2M124.1 161.7l.7-.1v-.3l-.5-.1-.2 .2 .1 .8h.6M126 161.3a.37 .37 0 0 0-.6 .1l.1 .2 .6 .3-.2 .3h-.5"/>
</g>
<g fill="#008400" stroke="#008400" stroke-width=".25">
<circle cx="114.3" cy="58.4" r=".51"/>
<circle cx="199.4" cy="43.2" r=".51"/>
<circle cx="156.2" cy="114.3" r=".51"/>
<circle cx="97.8" cy="26.7" r=".51"/>
<circle cx="110.5" cy="44.5" r=".51"/>
<circle cx="231.1" cy="40.6" r=".51"/>
<circle cx="143.5" cy="108" r=".51"/>
<circle cx="121.9" cy="66" r=".51"/>
<circle cx="106.7" cy="58.4" r=".51"/>
<circle cx="127" cy="102.9" r=".51"/>
<circle cx="110.5" cy="58.4" r=".51"/>
<circle cx="124.5" cy="170.2" r=".51"/>
<circle cx="143.5" cy="66" r=".51"/>
<circle cx="149.9" cy="116.8" r=".51"/>
<circle cx="121.9" cy="58.4" r=".51"/>
<circle cx="114.3" cy="66" r=".51"/>
<circle cx="160" cy="58.4" r=".51"/>
<circle cx="221" cy="38.1" r=".51"/>
<circle cx="167.6" cy="58.4" r=".51"/>
<circle cx="135.9" cy="66" r=".51"/>
<circle cx="188" cy="38.1" r=".51"/>
<circle cx="160" cy="66" r=".51"/>
<circle cx="221" cy="43.2" r=".51"/>
<circle cx="108" cy="102.9" r=".51"/>
<circle cx="61" cy="68.6" r=".51"/>
<circle cx="149.9" cy="174" r=".51"/>
<circle cx="31.8" cy="68.6" r=".51"/>
<circle cx="149.9" cy="180.3" r=".51"/>
<circle cx="157.5" cy="180.3" r=".51"/>
<circle cx="144.8" cy="193" r=".51"/>
<circle cx="119.4" cy="157.5" r=".51"/>
<circle cx="31.8" cy="96.5" r=".51"/>
<circle cx="61" cy="96.5" r=".51"/>
<circle cx="124.5" cy="175.3" r=".51"/>
<circle cx="31.8" cy="123.2" r=".51"/>
<circle cx="61" cy="33" r=".51"/>
<circle cx="61" cy="123.2" r=".51"/>
<circle cx="203.2" cy="141" r=".51"/>
<circle cx="149.9" cy="127" r=".51"/>
<circle cx="108" cy="128.3" r=".51"/>
<circle cx="105.4" cy="163.8" r=".51"/>
<circle cx="154.9" cy="66" r=".51"/>
<circle cx="154.9" cy="58.4" r=".51"/>
<circle cx="105.4" cy="176.5" r=".51"/>
<circle cx="132.1" cy="170.2" r=".51"/>
<circle cx="132.1" cy="163.8" r=".51"/>
<circle cx="38.1" cy="162.6" r=".51"/>
<circle cx="61" cy="162.6" r=".51"/>
<circle cx="31.8" cy="162.6" r=".51"/>
<circle cx="31.8" cy="33" r=".51"/>
</g>
<g fill="none" stroke="#000084" stroke-width=".18">
<path d="M134 156.9l1.2 1.2M135.2 156.9l-1.2 1.2M136.6 156.9l1.2 1.2M137.8 156.9l-1.2 1.2M139.1 156.9l1.2 1.2M140.3 156.9l-1.2 1.2M139.1 169.6l1.2 1.2M140.3 169.6l-1.2 1.2M141.6 169.6l1.2 1.2M142.8 169.6l-1.2 1.2M144.2 169.6l1.2 1.2M145.4 169.6l-1.2 1.2"/>
<path d="M146.7 169.6l1.2 1.2M147.9 169.6l-1.2 1.2M139.1 187.4l1.2 1.2M140.3 187.4l-1.2 1.2"/>
</g>
<text font-size="2.8" fill="#840000" x="160.4" y="196.2">Title: NO2C</text>
<g font-size="2.1" fill="#848400">
<text x="135.1" y="21.1">INJ1-OUT</text>
<text x="81.7" y="27.4">INJ1-CPU-D8</text>
<text x="227.8" y="26.2">IGN1-OUT</text>
<text x="15.4" y="33.8">TPS-IN</text>
<text x="147.8" y="38.9">INJ2-OUT</text>
<text x="168.9" y="38.9">IGN1-CPU-D23</text>
<text x="68.1" y="47.5" transform="rotate(-90 68.1 47.5)">TPS-CPU-A3</text>
<text x="94.4" y="45.2">INJ2-CPU-D9</text>
<text x="180.3" y="46.5">IGN2-CPU-D22</text>
<text x="227.8" y="52.8">IGN2-OUT</text>
<text x="15.4" y="69.3">CLT-IN</text>
<text x="69.1" y="69.3">CLT-CPU-A4</text>
<text x="108.5" y="83.3">RESET</text>
<text x="201.1" y="78.2">CPU-D7</text>
<text x="238" y="83.3">BOOST-OUT</text>
<text x="188.5" y="89.7">CPU-D6</text>
<text x="188.5" y="87.1">CPU-D5</text>
<text x="188.5" y="84.6">CPU-D4</text>
<text x="238" y="87.1">VVT-OUT</text>
<text x="188.5" y="92.2">CPU-D7</text>
<text x="201.1" y="92.2">CPU-D6</text>
<text x="16.1" y="97.3">IAT-IN</text>
<text x="69.1" y="97.3">IAT-CPU-A5</text>
<text x="95.7" y="103.6">VR1+</text>
<text x="115.3" y="112.5">VR1-</text>
<text x="160.5" y="112.5">TACH1-CPU-D19</text>
<text x="201.1" y="112.5">CPU-D5</text>
<text x="160.5" y="115.1">TACH2-CPU-D18</text>
<text x="238" y="117.6">IDLE-OUT</text>
<text x="16.7" y="124">O2-IN</text>
<text x="69.1" y="124">O2-CPU-A2</text>
<text x="115.3" y="120.1">VR2-</text>
<text x="238" y="121.4">FUELP-OUT</text>
<text x="95.7" y="129">VR2+</text>
<text x="201.1" y="126.5">CPU-D4</text>
<text x="187.4" y="136.7">TACHO-OUT</text>
<text x="188.5" y="159.5">TACHO-CPU-D38</text>
<text x="67.8" y="167.1">BRV-CPU-A1</text>
<text x="107.2" y="182.4">MAP-CPU-A0</text>
</g>
<g font-size="2.1">
<text x="62.1" y="27.7">ADC-3</text>
<text x="62.1" y="63.2">ADC-6</text>
<text x="137.2" y="79.8">ADC-2</text>
<text x="137.2" y="82.3">ADC-1</text>
<text x="163.7" y="82.3">ADC-6</text>
<text x="137.2" y="84.8">ADC-4</text>
<text x="163.7" y="84.8">ADC-3</text>
<text x="163.7" y="87.4">ADC-5</text>
<text x="62.1" y="91.2">ADC-2</text>
<text x="145.9" y="107.7">ADC-5</text>
<text x="62.1" y="117.9">ADC-1</text>
<text x="62.1" y="157.2">ADC-4</text>
</g>
<g font-size="2.1" fill="#0000c2">
<text x="104.1" y="30.2">Injector 1</text>
<text x="35.6" y="40.4">Throttle Position</text>
<text x="116.8" y="48">Injector 2</text>
<text x="214.6" y="59.4">Ignitor Output</text>
<text x="142.2" y="69.6">Power Supply</text>
<text x="38.1" y="75.9">Coolant Temp</text>
<text x="101.2" y="81">Reset Protection</text>
<text x="144.2" y="93.7">ADC Clamping Circuit</text>
<text x="194.3" y="100.2">High Current</text>
<text x="38.1" y="103.9">Inlet Air Temp</text>
<text x="194.3" y="102.6">Output</text>
<text x="95.9" y="120.4">Crank &amp; Cam</text>
<text x="40.6" y="130.6">Oxygen</text>
<text x="188.2" y="145.8">Tach Output</text>
<text x="105.4" y="162.3">Manifold Abs Pres</text>
<text x="36.8" y="169.9">Battery Reference</text>
</g>
<g font-size="2.1" fill="#840000">
<text x="160.4" y="183.6">Inputs and Outputs</text>
<text x="160.4" y="189.6">Sheet: /Inputs and Outputs/</text>
<text x="160.4" y="186.6">WTMtronics</text>
<text x="160.4" y="192.3">File: file58BEAE9B.sch</text>
<text x="160.4" y="202.5">KiCad E.D.A. kicad (5.1.6)-1</text>
<text x="160.4" y="199.7">Size: USLetter</text>
<text x="182.4" y="199.7">Date: 2019-05-30</text>
<text x="245.4" y="199.7">Rev: vC1</text>
<text x="245.4" y="202.5">Id: 2/2</text>
</g>
<g font-size="1.8" fill="#840000">
<text x="35" y="11.6">1</text>
<text x="85" y="11.6">2</text>
<text x="135" y="11.6">3</text>
<text x="185" y="11.6">4</text>
<text x="235" y="11.6">5</text>
<text x="131.1" y="23.3" transform="rotate(-90 131.1 23.3)">2</text>
<text x="160.3" y="21.4" transform="rotate(-90 160.3 21.4)">1</text>
<text x="162.8" y="21.4" transform="rotate(-90 162.8 21.4)">2</text>
<text x="167.9" y="21.4" transform="rotate(-90 167.9 21.4)">3</text>
<text x="170.4" y="21.4" transform="rotate(-90 170.4 21.4)">4</text>
<text x="175.5" y="21.4" transform="rotate(-90 175.5 21.4)">5</text>
<text x="178.1" y="21.4" transform="rotate(-90 178.1 21.4)">6</text>
<text x="183.1" y="21.4" transform="rotate(-90 183.1 21.4)">7</text>
<text x="185.7" y="21.4" transform="rotate(-90 185.7 21.4)">8</text>
<text x="122.7" y="28.2">1</text>
<text x="10.4" y="35.6">A</text>
<text x="131.1" y="31" transform="rotate(-90 131.1 31)">3</text>
<text x="205.3" y="35.3">1</text>
<text x="215.4" y="35.3">8</text>
<text x="241" y="36" transform="rotate(-90 241 36)">1</text>
<text x="267.8" y="35.6">A</text>
<text x="143.8" y="41.1" transform="rotate(-90 143.8 41.1)">2</text>
<text x="205.3" y="37.8">2</text>
<text x="205.3" y="40.4">3</text>
<text x="215.4" y="40.4">6</text>
<text x="215.4" y="37.8">7</text>
<text x="239" y="40.4">2</text>
<text x="135.4" y="46">1</text>
<text x="205.3" y="42.9">4</text>
<text x="215.4" y="42.9">5</text>
<text x="241" y="46.3" transform="rotate(-90 241 46.3)">3</text>
<text x="143.8" y="48.7" transform="rotate(-90 143.8 48.7)">3</text>
<text x="84" y="59.9">5</text>
<text x="84" y="57.4">6</text>
<text x="84" y="65">4</text>
<text x="104.3" y="64.9">U</text>
<text x="84" y="67.6">3</text>
<text x="84" y="75.2">1</text>
<text x="84" y="72.6">2</text>
<text x="177.3" y="75.2">1</text>
<text x="185.6" y="75.2">2</text>
<text x="185.6" y="77.7">3</text>
<text x="226.3" y="74.1" transform="rotate(-90 226.3 74.1)">3</text>
<text x="148.1" y="79.8">1</text>
<text x="148.1" y="82.3">2</text>
<text x="158.3" y="82.3">7</text>
<text x="158.3" y="79.8">8</text>
<text x="185.6" y="80.3">4</text>
<text x="185.6" y="82.8">5</text>
<text x="218" y="79">1</text>
<text x="226.3" y="81.8" transform="rotate(-90 226.3 81.8)">2</text>
<text x="10.4" y="85.6">B</text>
<text x="148.1" y="84.8">3</text>
<text x="148.1" y="87.4">4</text>
<text x="158.3" y="87.4">5</text>
<text x="158.3" y="84.8">6</text>
<text x="185.6" y="85.3">6</text>
<text x="185.6" y="87.9">7</text>
<text x="226.3" y="88.1" transform="rotate(-90 226.3 88.1)">2</text>
<text x="267.8" y="85.6">B</text>
<text x="185.6" y="90.4">8</text>
<text x="185.6" y="93">9</text>
<text x="218" y="93">1</text>
<text x="226.3" y="95.7" transform="rotate(-90 226.3 95.7)">3</text>
<text x="119.1" y="98.2" transform="rotate(-90 119.1 98.2)">3</text>
<text x="117.1" y="102.6">2</text>
<text x="119.1" y="108.5" transform="rotate(-90 119.1 108.5)">1</text>
<text x="129.1" y="111.5">1</text>
<text x="139.2" y="111.5">8</text>
<text x="218" y="113.3">1</text>
<text x="226.3" y="108.4" transform="rotate(-90 226.3 108.4)">3</text>
<text x="129.1" y="114">2</text>
<text x="129.1" y="116.6">3</text>
<text x="129.1" y="119.1">4</text>
<text x="139.2" y="119.1">5</text>
<text x="139.2" y="116.6">6</text>
<text x="139.2" y="114">7</text>
<text x="226.3" y="116.1" transform="rotate(-90 226.3 116.1)">2</text>
<text x="119.1" y="123.6" transform="rotate(-90 119.1 123.6)">1</text>
<text x="226.3" y="122.4" transform="rotate(-90 226.3 122.4)">2</text>
<text x="117.1" y="128">2</text>
<text x="218" y="127.3">1</text>
<text x="226.3" y="130" transform="rotate(-90 226.3 130)">3</text>
<text x="10.4" y="135.6">C</text>
<text x="119.1" y="133.9" transform="rotate(-90 119.1 133.9)">3</text>
<text x="267.8" y="135.6">C</text>
<text x="155.1" y="140">1</text>
<text x="155.1" y="142.5">2</text>
<text x="226.3" y="143.4" transform="rotate(-90 226.3 143.4)">1</text>
<text x="228.9" y="143.4" transform="rotate(-90 228.9 143.4)">2</text>
<text x="233.9" y="143.4" transform="rotate(-90 233.9 143.4)">3</text>
<text x="236.5" y="143.4" transform="rotate(-90 236.5 143.4)">4</text>
<text x="241.6" y="143.4" transform="rotate(-90 241.6 143.4)">5</text>
<text x="244.1" y="143.4" transform="rotate(-90 244.1 143.4)">6</text>
<text x="249.2" y="143.4" transform="rotate(-90 249.2 143.4)">7</text>
<text x="251.7" y="143.4" transform="rotate(-90 251.7 143.4)">8</text>
<text x="155.1" y="147.6">3</text>
<text x="204.7" y="146.5" transform="rotate(-90 204.7 146.5)">3</text>
<text x="84" y="155.2">1</text>
<text x="155.1" y="150.1">4</text>
<text x="155.1" y="155.2">5</text>
<text x="197.6" y="151.4">2</text>
<text x="204.7" y="154.2" transform="rotate(-90 204.7 154.2)">1</text>
<text x="84" y="157.7">2</text>
<text x="126.7" y="156.1" transform="rotate(-90 126.7 156.1)">1</text>
<text x="129.3" y="156.1" transform="rotate(-90 129.3 156.1)">2</text>
<text x="131.8" y="156.1" transform="rotate(-90 131.8 156.1)">3</text>
<text x="134.4" y="156.1" transform="rotate(-90 134.4 156.1)">4</text>
<text x="136.9" y="156.1" transform="rotate(-90 136.9 156.1)">5</text>
<text x="139.4" y="156.1" transform="rotate(-90 139.4 156.1)">6</text>
<text x="155.1" y="157.7">6</text>
<text x="84" y="162.8">3</text>
<text x="84" y="165.4">4</text>
<text x="155.1" y="162.8">7</text>
<text x="155.1" y="165.4">8</text>
<text x="84" y="170.4">5</text>
<text x="84" y="173">6</text>
<text x="139.4" y="174.5" transform="rotate(-90 139.4 174.5)">8</text>
<text x="142" y="174.5" transform="rotate(-90 142 174.5)">7</text>
<text x="144.5" y="174.5" transform="rotate(-90 144.5 174.5)">6</text>
<text x="147.1" y="174.5" transform="rotate(-90 147.1 174.5)">5</text>
<text x="10.4" y="185.6">D</text>
<text x="139.4" y="184.6" transform="rotate(-90 139.4 184.6)">1</text>
<text x="142" y="184.6" transform="rotate(-90 142 184.6)">2</text>
<text x="144.5" y="184.6" transform="rotate(-90 144.5 184.6)">3</text>
<text x="147.1" y="184.6" transform="rotate(-90 147.1 184.6)">4</text>
<text x="267.8" y="185.6">D</text>
<text x="35" y="205.5">1</text>
<text x="85" y="205.5">2</text>
<text x="135" y="205.5">3</text>
<text x="185" y="205.5">4</text>
<text x="235" y="205.5">5</text>
</g>
<g font-size="1.8" fill="#008484">
<text x="91.9" y="17.4">+12V</text>
<text x="101.8" y="23">R1</text>
<text x="101.9" y="21">2k</text>
<text x="112" y="18.5">LED1</text>
<text x="112.4" y="23.5">RED</text>
<text x="122.6" y="23.5">1N4004</text>
<text x="124.6" y="18.5">D1</text>
<text x="164.5" y="19.5" transform="rotate(-90 164.5 19.5)">RN1</text>
<text x="179.8" y="18.7" transform="rotate(-90 179.8 18.7)">1k</text>
<text x="132.3" y="26.1">Q1</text>
<text x="132.7" y="28.6">STP62NS04Z</text>
<text x="204.7" y="26.1">LED2</text>
<text x="214.9" y="28.6">2k</text>
<text x="104.6" y="35.2">+12V</text>
<text x="205.2" y="31.2">RED</text>
<text x="209.4" y="33.7">IC1</text>
<text x="214.8" y="30.7">R2</text>
<text x="226.2" y="35.4" transform="rotate(-90 226.2 35.4)">R3</text>
<text x="232" y="33.7">C1</text>
<text x="245.4" y="32.1" transform="rotate(-90 245.4 32.1)">+5V</text>
<text x="32.6" y="40.1">C2</text>
<text x="61.8" y="40.1">C3</text>
<text x="114.5" y="40.8">R4</text>
<text x="114.6" y="38.8">2k</text>
<text x="124.7" y="36.2">LED3</text>
<text x="125.1" y="41.3">RED</text>
<text x="135.3" y="41.3">1N4004</text>
<text x="137.3" y="36.2">D2</text>
<text x="224.2" y="36.7" transform="rotate(-90 224.2 36.7)">47 2w</text>
<text x="232" y="38.8">1u</text>
<text x="32.6" y="45.1">u1</text>
<text x="61.9" y="45.1">u22</text>
<text x="145" y="43.9">Q2</text>
<text x="145.4" y="46.4">STP62NS04Z</text>
<text x="211.5" y="44.3" transform="rotate(-90 211.5 44.3)">TC4424EPA</text>
<text x="239.3" y="45.3" transform="rotate(-90 239.3 45.3)">JP1</text>
<text x="245.1" y="44.2" transform="rotate(-90 245.1 44.2)">ING-VLT</text>
<text x="86.2" y="53.9">470</text>
<text x="204.7" y="48.9">LED4</text>
<text x="214.8" y="53.5">R6</text>
<text x="214.9" y="51.5">2k</text>
<text x="224.2" y="49.4" transform="rotate(-90 224.2 49.4)">47 2w</text>
<text x="226.2" y="48.1" transform="rotate(-90 226.2 48.1)">R5</text>
<text x="245.4" y="52.9" transform="rotate(-90 245.4 52.9)">+12V</text>
<text x="94.9" y="55.5">+BATT</text>
<text x="108.4" y="55.5">+12V</text>
<text x="127.2" y="56.6">D3</text>
<text x="138.2" y="55.3">LM2940T-5.0</text>
<text x="171.1" y="55.5">+5V</text>
<text x="205.2" y="54">RED</text>
<text x="21.3" y="62.6" transform="rotate(-90 21.3 62.6)">+5V</text>
<text x="34.5" y="65.9" transform="rotate(-90 34.5 65.9)">R7</text>
<text x="104.2" y="64" transform="rotate(-90 104.2 64)">ERZ</text>
<text x="110.5" y="63.3" transform="rotate(-90 110.5 63.3)">U2</text>
<text x="115.1" y="60.4">C4</text>
<text x="115.3" y="65.5">10u</text>
<text x="122.8" y="60.4">C5</text>
<text x="122.8" y="65.5">u1</text>
<text x="125.2" y="61.6">1N5818</text>
<text x="146.2" y="65.4">U1</text>
<text x="154.5" y="60.4">C6</text>
<text x="155.8" y="65.5">u1</text>
<text x="160.9" y="60.4">C7</text>
<text x="161" y="65.5">47u</text>
<text x="170.7" y="63.3" transform="rotate(-90 170.7 63.3)">D4</text>
<text x="32.4" y="66.7" transform="rotate(-90 32.4 66.7)">2k49</text>
<text x="165.7" y="66.6" transform="rotate(-90 165.7 66.6)">1N5919BG</text>
<text x="179.9" y="71.8">RN3</text>
<text x="32.6" y="75.6">C8</text>
<text x="61.8" y="75.6">C9</text>
<text x="85.9" y="76.8">RN2</text>
<text x="104.3" y="77.6">R8</text>
<text x="104.4" y="75.6">56</text>
<text x="114.6" y="76.5" transform="rotate(-90 114.6 76.5)">+5V</text>
<text x="161" y="77.1">+5V</text>
<text x="228" y="76.8">STP62NS04Z</text>
<text x="32.6" y="80.7">u1</text>
<text x="61.9" y="80.7">u22</text>
<text x="95.6" y="80.3" transform="rotate(-90 95.6 80.3)">NA</text>
<text x="99.1" y="80.3" transform="rotate(-90 99.1 80.3)">JP6</text>
<text x="152.3" y="78.2">IC2</text>
<text x="227.5" y="79.3">Q3</text>
<text x="154.4" y="86.5" transform="rotate(-90 154.4 86.5)">SP721</text>
<text x="21.3" y="90.5" transform="rotate(-90 21.3 90.5)">+5V</text>
<text x="32.4" y="94.6" transform="rotate(-90 32.4 94.6)">2k49</text>
<text x="34.5" y="93.8" transform="rotate(-90 34.5 93.8)">R9</text>
<text x="179.6" y="94.7">100k</text>
<text x="227.5" y="90.9">Q4</text>
<text x="228" y="93.4">STP62NS04Z</text>
<text x="117.4" y="101.4" transform="rotate(-90 117.4 101.4)">JP2</text>
<text x="32.7" y="103.6">C12</text>
<text x="61.9" y="103.6">C13</text>
<text x="123.2" y="104.1" transform="rotate(-90 123.2 104.1)">NA</text>
<text x="128.8" y="106.9" transform="rotate(-90 128.8 106.9)">u01</text>
<text x="133.9" y="107" transform="rotate(-90 133.9 107)">C11</text>
<text x="32.6" y="108.6">u1</text>
<text x="61.9" y="108.6">u22</text>
<text x="107" y="108.2" transform="rotate(-90 107 108.2)">NA</text>
<text x="110.5" y="108.3" transform="rotate(-90 110.5 108.3)">JP4</text>
<text x="133.2" y="109.9">IC3</text>
<text x="227.5" y="113.6">Q5</text>
<text x="228" y="111">STP62NS04Z</text>
<text x="135.3" y="119.8" transform="rotate(-90 135.3 119.8)">Dual VR C</text>
<text x="147.6" y="121" transform="rotate(-90 147.6 121)">+5V</text>
<text x="150.8" y="121.3">C14</text>
<text x="227.5" y="125.1">Q6</text>
<text x="32.7" y="130.2">C15</text>
<text x="61.9" y="130.2">C16</text>
<text x="123.2" y="129.5" transform="rotate(-90 123.2 129.5)">NA</text>
<text x="150.8" y="126.4">u22</text>
<text x="228" y="127.7">STP62NS04Z</text>
<text x="32.6" y="135.3">u1</text>
<text x="61.9" y="135.3">u22</text>
<text x="107" y="136.1" transform="rotate(-90 107 136.1)">NA</text>
<text x="110.5" y="136.2" transform="rotate(-90 110.5 136.2)">JP5</text>
<text x="117.4" y="132.9" transform="rotate(-90 117.4 132.9)">JP3</text>
<text x="157" y="136.6">RN6</text>
<text x="188.9" y="143.1" transform="rotate(-90 188.9 143.1)">+12V</text>
<text x="195.2" y="143.7">R12</text>
<text x="195.4" y="141.7">10k</text>
<text x="188.8" y="148.4">R13</text>
<text x="205.9" y="148.6">Q7</text>
<text x="222.9" y="147.8" transform="rotate(-90 222.9 147.8)">RN4</text>
<text x="253.4" y="147" transform="rotate(-90 253.4 147)">1k</text>
<text x="85.9" y="151.8">RN5</text>
<text x="125.1" y="153.5" transform="rotate(-90 125.1 153.5)">U3</text>
<text x="128.8" y="150.4">MPX4250A</text>
<text x="149.5" y="155.3" transform="rotate(-90 149.5 155.3)">+5V</text>
<text x="149.5" y="150.2" transform="rotate(-90 149.5 150.2)">+5V</text>
<text x="189.5" y="150.4">1k</text>
<text x="206.4" y="150.5">2n6517</text>
<text x="21.3" y="157" transform="rotate(-90 21.3 157)">+12V</text>
<text x="32.4" y="160.2" transform="rotate(-90 32.4 160.2)">3k9</text>
<text x="34.5" y="160.4" transform="rotate(-90 34.5 160.4)">R10</text>
<text x="36.6" y="160.4" transform="rotate(-90 36.6 160.4)">R11</text>
<text x="38.7" y="159.7" transform="rotate(-90 38.7 159.7)">1k</text>
<text x="126.3" y="167.8" transform="rotate(-90 126.3 167.8)">u01</text>
<text x="131.4" y="168" transform="rotate(-90 131.4 168)">C17</text>
<text x="138.7" y="165.4" transform="rotate(-90 138.7 165.4)">+5V</text>
<text x="157.8" y="167.1">1k</text>
<text x="32.7" y="169.6">C19</text>
<text x="61.9" y="169.6">C20</text>
<text x="106.3" y="169.6">C21</text>
<text x="126.3" y="173.1" transform="rotate(-90 126.3 173.1)">1u</text>
<text x="32.6" y="174.7">u1</text>
<text x="61.9" y="174.7">u22</text>
<text x="86.2" y="174.7">470</text>
<text x="106.4" y="174.7">u33</text>
<text x="131.4" y="174.3" transform="rotate(-90 131.4 174.3)">C18</text>
<text x="141.6" y="179.6">DIL8</text>
<text x="152" y="176.7">R14</text>
<text x="152.2" y="174.7">51k</text>
<text x="137.8" y="180.2" transform="rotate(-90 137.8 180.2)">U4</text>
<text x="151.7" y="184.4" transform="rotate(-90 151.7 184.4)">47p</text>
<text x="156.8" y="184.5" transform="rotate(-90 156.8 184.5)">C22</text>
</g>
<g font-size="1.4" fill="#008484">
<text x="139.2" y="58.9">VI</text>
<text x="145.8" y="58.9">VO</text>
<text x="144" y="62.7" transform="rotate(-90 144 62.7)">GND</text>
</g>
</svg>
